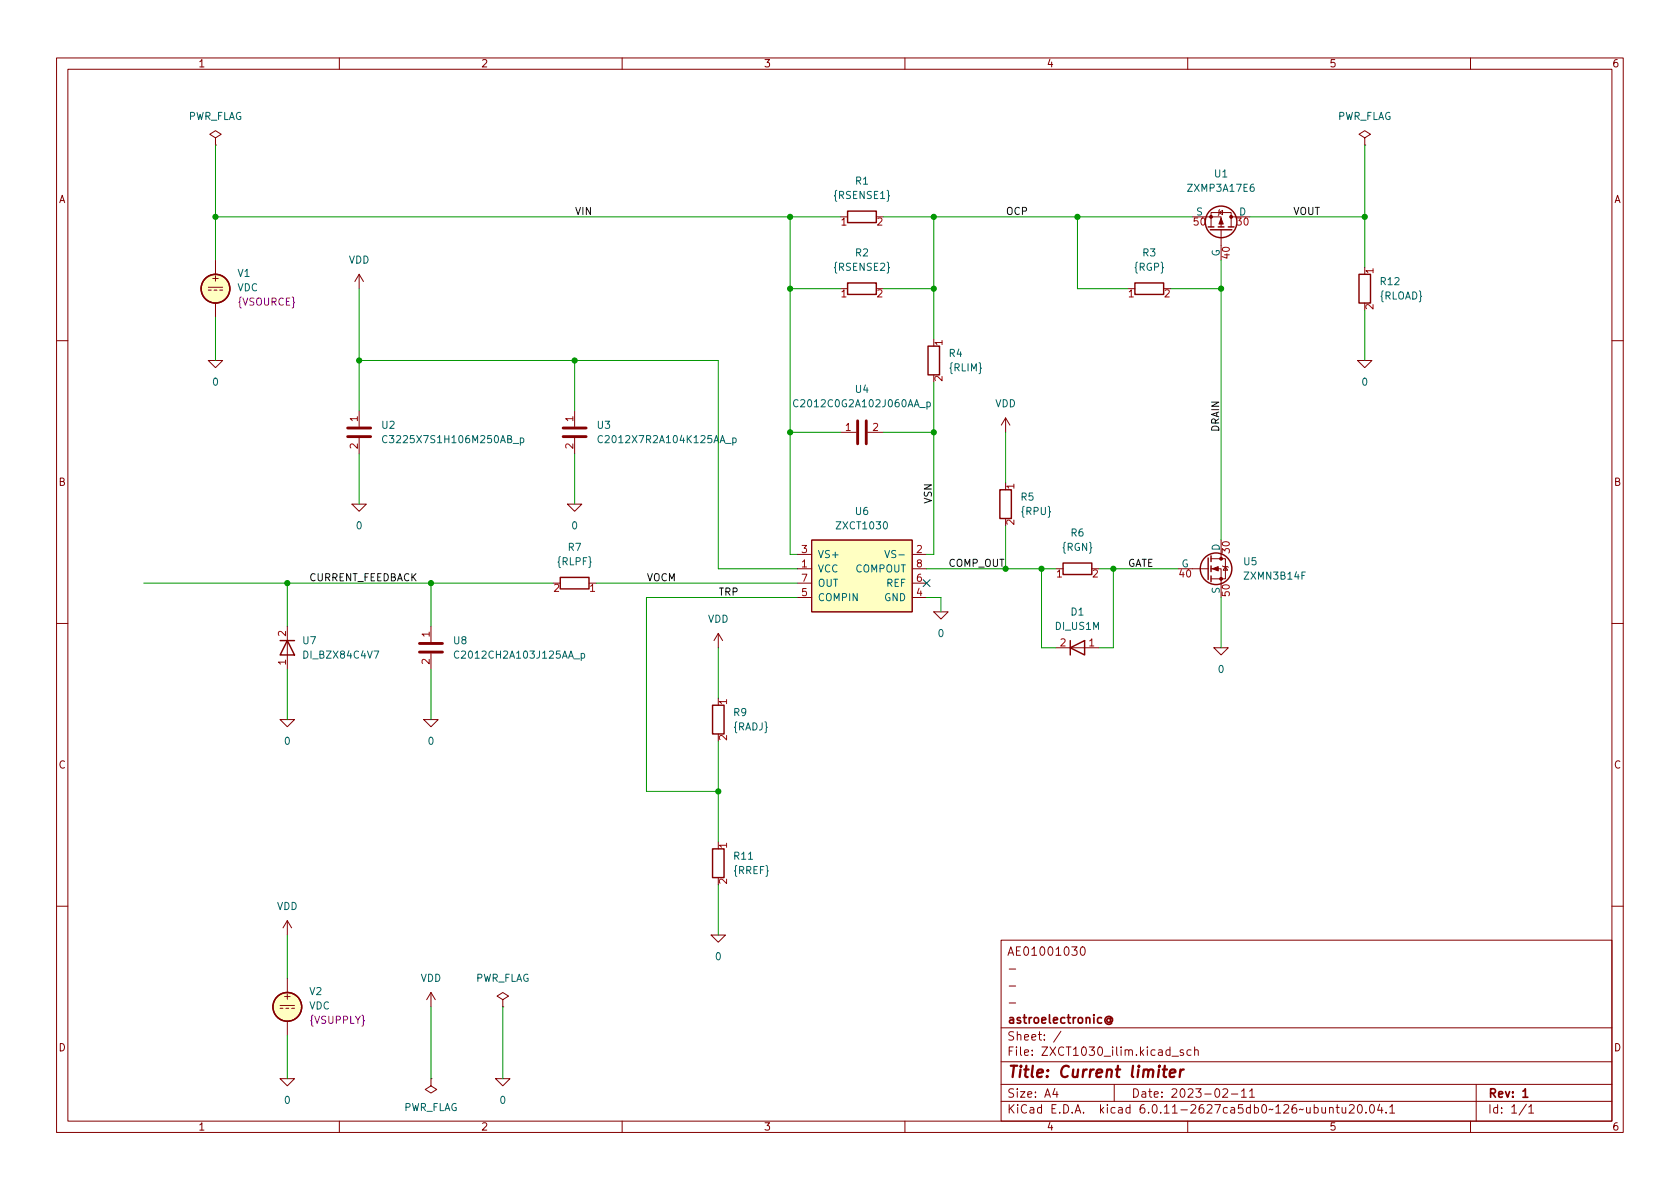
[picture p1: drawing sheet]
<svg xmlns="http://www.w3.org/2000/svg" width="297mm" height="210mm" viewBox="0 0 297 210" stroke-linecap="round" stroke-linejoin="round" font-family="sans-serif">
<g fill="none" stroke="#840000" stroke-width=".18">
<path d="M10 10.2h277v190.1h-277zM12 12.2h273v186.1h-273zM60 10.2v2M110 10.2v2M160 10.2v2M210 10.2v2M260 10.2v2M38.1 24.4l1-.7-1-.6-1 .6 1 .7v1.2M38.1 25.6h.1M148.6 38.3h1.3M154.9 38.3h1.3M210.8 38.3h5.1v1.8"/>
<path d="M215.5 37.6l.7-.4v.8zM215.6 37.1l-.1 .1v.8l-.1 .1M217.7 38.3h3.3M241.3 24.4l1-.7-1-.6-1 .6 1 .7v1.2M241.3 25.6h.1M36.8 50.8h2.6M36.8 51.3h.5M37.8 51.3h.6M38.1 46v2.5M38.1 53.6v2.5M38.9 51.3h.5M63.5 48.5l-.8 1.3"/>
<path d="M63.5 48.5v2.5M63.5 48.5l.8 1.3M148.6 51h1.3M154.9 51h1.3M165.1 59.9v1.3M199.4 51h1.3M205.7 51h1.3M214.1 40.1v-2.5h3.6v2.5M215.9 40.6v5.4M241.3 47.2v1.3M241.3 53.6v1.3M10 60.2h2"/>
<path d="M36.8 63.7h2.6l-1.3 1.3zM63.5 72.6v2.8M63.5 77.5v2.8M101.6 72.6v2.8M101.6 77.5v2.8M148.6 76.4h2.8M153.4 76.4h2.8M165.1 66.3v1.3M177.8 73.9v2.5M177.8 73.9l-.8 1.3M177.8 73.9l.8 1.3M240 63.7h2.6l-1.3 1.3z"/>
<path d="M285 60.2h2M62.2 89.1h2.6l-1.3 1.3zM100.3 89.1h2.6l-1.3 1.3zM141 98h2.5M143.5 95.5h17.8v12.7h-17.8zM161.3 98h2.5M177.8 85.3v1.3M177.8 91.7v1.3M214.1 98.8h2.6v3.6h-2.6M215.9 95.5v3.3M10 110.2h2M50.8 110.7v7.7"/>
<path d="M76.2 110.7v2.8M76.2 115.6v2.8M97.8 103.1h1.3M104.1 103.1h1.3M127 112v2.5M127 112l-.8 1.3M127 112l.8 1.3M141 100.6h2.5M141 105.7h2.5M141 103.1h2.5M161.3 100.6h2.5M161.3 105.7h2.5"/>
<path d="M161.3 103.1h2.5M165.1 108.2h2.5l-1.2 1.3zM186.7 100.6h1.3M186.7 114.5h7.6M193 100.6h1.3M208.3 100.6h5.3M214.1 100.6h1.8v5.1M214.6 114.5h2.6l-1.3 1.3zM216.2 100.1l.1 .1h.7l.2 .1M216.7 100.2l.3 .6h-.7zM285 110.2h2M49.5 127.2h2.6l-1.3 1.3z"/>
<path d="M74.9 127.2h2.6l-1.3 1.3zM127 123.4v1.3M127 129.8v1.3M127 148.8v1.3M127 155.2v1.3M10 160.2h2M49.5 177.8h2.6M49.5 178.3h.5M50.5 178.3h.6M50.8 162.8l-.8 1.3M50.8 162.8v2.5M50.8 173v2.5"/>
<path d="M50.8 162.8l.8 1.3M51.6 178.3h.5M76.2 175.5l-.8 1.3M76.2 175.5v2.5M76.2 175.5l.8 1.3M88.9 176.8l1-.7-1-.6-1 .6 1 .7v1.2M88.9 178h.1M125.7 165.3h2.6l-1.3 1.3zM177 166.3h108v32h-108zM178.4 177.4h1.2M178.4 174.4h1.2M178.4 171.4h1.2"/>
<path d="M191.1 167.6l.3-.2a.81 .81 0 0 1 .5 .7 .81 .81 0 0 1-.3 .8h-.1a.81 .81 0 0 1-.4-1.3zM285 160.2h2M49.5 190.7h2.6l-1.3 1.3zM50.8 180.6v2.5M60 198.3v2M76.2 190.7v1.3l1 .7-1 .6-1-.6 1-.7M76.2 190.7h.1M87.6 190.7h2.6l-1.3 1.3zM110 198.3v2M160 198.3v2M177 194.8h108M177 191.8h108"/>
<path d="M177 187.8h108M177 181.8h108M182.5 186.5v.1M182.5 185.7v.1M184.6 183.8v.1M184.6 183v.1M187.6 182.4l-1.3 1.9M197 191.8v3M209.2 185.7l-.3-.1-.3 .2 .1 .3 .5 .1v.4h-.6M210 198.3v2M210.6 185.7l-.5-.1-.2 .3v.4l.1 .3h.6M211.2 185.8l.2-.2 .4 .1 .1 .9"/>
<path d="M211.2 185.1v1.5M217.7 193.5h1.2M219.5 193l.4-.5v1.5M219.5 194h.9M220.9 193l.5-.5v1.5M220.9 194h.9M238.6 195.5l.5-.2 .3 .2v.3l-.9 1h.9M240.2 195.4l.2-.1a.81 .81 0 0 1 .5 .7 .81 .81 0 0 1-.3 .8h-.1a.81 .81 0 0 1-.6-.6 .81 .81 0 0 1 .3-.8zM241.5 196.7v.1M242.4 195.4l.1-.1a.81 .81 0 0 1 .6 .7 .81 .81 0 0 1-.3 .8h-.2a.81 .81 0 0 1-.5-.6 .81 .81 0 0 1 .3-.8zM243.9 195.3l-.3 1h.9M244.3 195.8v1"/>
<path d="M245.1 196.7v.1M245.7 195.8l.4-.5v1.5M245.7 196.8h.9M260 198.3v2M261 191.8v6.5M270.3 195.8l.4-.5v1.5M270.3 196.8h.9"/>
</g>
<path d="M196.3 180.2a.36 .36 0 0 0-.5 0 .36 .36 0 0 0 0 .5 .36 .36 0 0 0 .5-.1M196.3 180.1v.5l.2 .1a.63 .63 0 0 0-.2-1 .63 .63 0 0 0-.9 .4 .7 .7 0 0 0 .3 .9 .7 .7 0 0 0 .9-.1" fill="none" stroke="#840000" stroke-width=".3"/>
<g fill="none" stroke="#840000" stroke-width=".25">
<path d="M149.9 37.3h5v2.1h-5zM149.9 50h5v2.1h-5zM200.7 50h5v2.1h-5zM213.6 40.1h1M214 40.6h3.8M215.4 40.1h1M217.2 40.1h1M240.3 48.5h2v5.1h-2zM164.1 61.2h2v5.1h-2zM176.8 86.6h2v5.1h-2zM188 99.6h5v2h-5zM213.6 98.7v3.8"/>
<path d="M214.1 98.3v1M49.5 113.3h2.6M50.8 113.3l1.3 2.5h-2.6zM99.1 102.1h5v2h-5zM189.2 114.5l2.6-1.2v2.5zM189.2 113.3v2.5M214.1 100.1v1M214.1 101.8v1.1M126 124.7h2v5.1h-2zM126 150.1h2v5.1h-2z"/>
<circle cx="215.9" cy="39.2" r="2.79"/>
<circle cx="38.1" cy="51" r="2.54"/>
<circle cx="215" cy="100.6" r="2.79"/>
<circle cx="50.8" cy="178" r="2.54"/>
</g>
<g fill="none" stroke="#a90000" stroke-width=".18">
<path d="M148.9 38.9l.3-.4v1.3M155.2 38.7l.5-.2 .2 .4-.7 .9h.7M211.8 38.5h-.6l-.1 .6 .2-.1 .4 .1 .1 .2v.4l-.2 .1-.5-.1M212.5 38.7l.1-.2a.68 .68 0 0 1 .5 .7 .68 .68 0 0 1-.5 .6l-.1-.1-.2-.4zM218.7 38.5h.8l-.5 .5 .4 .1v.6l-.2 .1-.5-.1M220.1 38.7l.2-.2a.68 .68 0 0 1 .4 .7 .68 .68 0 0 1-.4 .6l-.2-.1-.1-.4zM148.9 51.6l.3-.4v1.3M155.2 51.4l.5-.2 .2 .4-.7 .9h.7M199.7 51.6l.3-.4v1.3M206 51.4l.5-.2 .2 .4-.7 .9h.7M216.2 43.9a.69 .69 0 0 1 1.2 .3 .72 .72 0 0 1-1.3-.2zM216.5 45.1h.9"/>
<path d="M216.9 44.9v.8l-.9-.3M242.8 47.9h-1.3l.4 .3M242.8 53.9v.7l-.9-.7-.4 .2 .1 .5M166.6 60.6h-1.3l.4 .3M166.6 66.6v.7l-.9-.7-.4 .2 .1 .5M179.3 86h-1.3l.4 .3M179.3 92v.7l-.9-.7-.4 .2 .1 .5M216.1 97.8v-.8l.5 .4 .1-.3h.5l.2 .2-.2 .5M216.2 95.9a.69 .69 0 0 1 1.2 .3 .72 .72 0 0 1-1.3-.1zM98.1 103.4l.4-.1 .3 .4-.8 .9h.8M104.4 103.7l.4-.4v1.3M187 101.1l.3-.3v1.2"/>
<path d="M193.3 100.9l.5-.1 .2 .3-.7 .9h.7M208.9 100.7l-.3 .9h.8M209.2 101.2v.8M209.9 100.9l.2-.1a.68 .68 0 0 1 .4 .6 .68 .68 0 0 1-.4 .6l-.2-.1-.1-.3zM216.1 104.7v.6l.6 .1-.1-.2v-.4l.2-.2 .4 .1 .2 .2-.2 .5M216.2 103.5a.69 .69 0 0 1 1.2 .3 .72 .72 0 0 1-1.3-.1zM128.5 124.1h-1.3l.4 .3M128.5 130.1v.7l-.9-.7-.4 .2 .1 .5M128.5 149.5h-1.3l.4 .3M128.5 155.5v.7l-.9-.7-.4 .2 .1 .5"/>
</g>
<g fill="none" stroke="#006464" stroke-width=".18">
<path d="M156.8 33.7l.3 .1v.6l.2 .2-.2 .2v.6l-.3 .2M221.6 32.6h-.3a.86 .86 0 0 0 0 1.2l.4-.1 .1-.4-.3-.2h-.2l-.3 .2M156.8 46.4l.3 .1v.6l.2 .2-.2 .2v.6l-.3 .2M89.8 77.6h.5l.1-.2v-.3l-.6-.1v1.3h.4l.2-.1 .1-.3-.3-.3M90.7 78.4h1M92 77.5l.4-.1 .2 .3-.1 .5h-.5M92 77.4v1.3M128.3 78.4h1M129.6 77.5l.3-.1 .3 .3-.2 .5h-.4M129.6 77.4v1.3M162.6 72.1h1M163.9 71.2l.4-.1 .2 .2-.1 .6h-.5"/>
<path d="M163.9 71.1v1.3M168.4 64.1l-.3 .2v.6l-.1 .2 .1 .2v.6l.3 .2M173.1 64.1l.2 .2v.6l.2 .2-.2 .2v.6l-.2 .2M99.1 98.4l-.3 .2v.6l-.1 .2 .1 .2v.6l.3 .2M104.1 98.4l.3 .2v.6l.1 .2-.1 .2v.6l-.3 .2M156.3 92.4l.2-.1a.68 .68 0 0 1 .4 .6 .68 .68 0 0 1-.4 .6l-.2-.1-.1-.4zM158.9 98.1h1M181.1 89.5l-.3 .2v.6l-.1 .2 .1 .2v.6l.3 .2M185.3 89.5l.3 .2v.6l.1 .2-.1 .2v.6l-.3 .2M66.1 115.1h.9l-.6 1.3M101.5 116.5h1M102.8 115.6l.3-.1 .3 .3-.1 .5h-.5"/>
<path d="M102.8 115.5v1.3M230.2 101.8h.4M230.8 101.2h-.6v1.2M130.3 127.6l-.3 .2v.6l-.1 .2 .1 .2v.6l.3 .2M135.2 127.6l.3 .2v.6l.2 .2-.2 .2v.6l-.3 .2M130.3 153l-.3 .2v.6l-.1 .2 .1 .2v.6l.3 .2M132.3 152h.8M135.4 153l.3 .2v.6l.1 .2-.1 .2v.6l-.3 .2"/>
</g>
<g fill="#ffffc2" stroke="#ffffc2" stroke-width=".18">
<path d="M143.5 95.5h17.8v12.7h-17.8z"/>
<circle cx="50.8" cy="178" r="2.54"/>
<circle cx="38.1" cy="51" r="2.54"/>
</g>
<path d="M61.5 77.2h4M61.5 75.7h4M99.6 77.2h4M99.6 75.7h4M151.6 74.4v4.1M153.2 74.4v4.1M74.2 115.3h4M74.2 113.8h4" fill="none" stroke="#840000" stroke-width=".51"/>
<g fill="#840000" stroke="#840000" stroke-width=".18">
<path d="M214.4 100.6l1-.4v.8z"/>
<path d="M215.9 38.6l.4 1h-.8z"/>
<circle cx="215.9" cy="102.4" r=".25"/>
<circle cx="215.9" cy="98.8" r=".25"/>
<circle cx="214.1" cy="38.3" r=".25"/>
<circle cx="217.7" cy="38.3" r=".25"/>
</g>
<g fill="none" stroke="#009600" stroke-width=".18">
<path d="M38.1 38.3h110.5M38.1 25.6v20.4M139.7 38.3v59.7h1.3M156.2 38.3h54.6M165.1 38.3v21.6M190.5 38.3v12.7h8.9M221 38.3h20.3M241.3 25.6v21.6M38.1 56.1v7.6M63.5 51v21.6M139.7 51h8.9M156.2 51h8.9"/>
<path d="M207 51h8.9M215.9 46v49.5M241.3 54.9v8.8M63.5 63.7h63.5v36.9h14M101.6 63.7v8.9M139.7 76.4h8.9M156.2 76.4h8.9M165.1 67.6v30.4h-1.3M177.8 76.4v8.9M63.5 80.3v8.8M101.6 80.3v8.8M177.8 93v7.6"/>
<path d="M25.4 103.1h72.4M50.8 103.1v7.6M50.8 118.4v8.8M76.2 103.1v7.6M76.2 118.4v8.8M105.4 103.1h35.6M127 114.5v8.9M141 105.7h-26.7v34.2h12.7M163.8 100.6h22.9M163.8 105.7h2.6v2.5M184.1 100.6v13.9h2.6M194.3 100.6h14"/>
<path d="M196.8 100.6v13.9h-2.5M215.9 105.7v8.8M127 131.1v17.7M127 156.5v8.8M50.8 165.3v7.7M76.2 178v12.7M88.9 178v12.7M50.8 183.1v7.6"/>
</g>
<path d="M163.2 102.5l1.2 1.2M164.4 102.5l-1.2 1.2" fill="none" stroke="#000084" stroke-width=".18"/>
<g fill="#009600" stroke="#009600" stroke-width=".18">
<circle cx="50.8" cy="103.1" r=".46"/>
<circle cx="76.2" cy="103.1" r=".46"/>
<circle cx="127" cy="139.9" r=".46"/>
<circle cx="184.1" cy="100.6" r=".46"/>
<circle cx="196.8" cy="100.6" r=".46"/>
<circle cx="241.3" cy="38.3" r=".46"/>
<circle cx="190.5" cy="38.3" r=".46"/>
<circle cx="215.9" cy="51" r=".46"/>
<circle cx="139.7" cy="38.3" r=".46"/>
<circle cx="139.7" cy="51" r=".46"/>
<circle cx="165.1" cy="38.3" r=".46"/>
<circle cx="165.1" cy="76.4" r=".46"/>
<circle cx="165.1" cy="51" r=".46"/>
<circle cx="101.6" cy="63.7" r=".46"/>
<circle cx="63.5" cy="63.7" r=".46"/>
<circle cx="139.7" cy="76.4" r=".46"/>
<circle cx="38.1" cy="38.3" r=".46"/>
</g>
<g font-size="2.8" fill="#840000">
<text x="178" y="191.2">Title:</text>
<text x="187.3" y="191.2">Current</text>
<text x="200.1" y="191.2">limiter</text>
</g>
<g font-size="2.1" fill="#840000">
<text x="178" y="169.5">AE01001030</text>
<text x="178" y="184.5">Sheet:</text>
<text x="178" y="181.5">astroelectronic@</text>
<text x="178" y="187.2">File:</text>
<text x="184.4" y="187.2">ZXCT1030_ilim.kicad_sch</text>
<text x="178" y="197.4">KiCad</text>
<text x="178" y="194.6">Size:</text>
<text x="184.7" y="194.6">A4</text>
<text x="185.7" y="197.4">E.D.A.</text>
<text x="194.6" y="197.4">kicad</text>
<text x="200" y="194.6">Date:</text>
<text x="201.8" y="197.4">6.0.11-2627ca5db0~126~ubuntu20.04.1</text>
<text x="207" y="194.6">2023-02-11</text>
<text x="263" y="194.6">Rev:</text>
<text x="263" y="197.4">Id:</text>
<text x="267.1" y="197.4">1/1</text>
<text x="269.1" y="194.6">1</text>
</g>
<g font-size="1.8" fill="#840000">
<text x="35" y="12.3">1</text>
<text x="85" y="12.3">2</text>
<text x="135" y="12.3">3</text>
<text x="185" y="12.3">4</text>
<text x="235" y="12.3">5</text>
<text x="285" y="12.3">6</text>
<text x="10.4" y="36.3">A</text>
<text x="285.4" y="36.3">A</text>
<text x="37.2" y="50.2">+</text>
<text x="10.3" y="86.3">B</text>
<text x="285.3" y="86.3">B</text>
<text x="10.3" y="136.3">C</text>
<text x="285.3" y="136.3">C</text>
<text x="49.9" y="177.2">+</text>
<text x="10.3" y="186.3">D</text>
<text x="285.3" y="186.3">D</text>
<text x="35" y="200.3">1</text>
<text x="85" y="200.3">2</text>
<text x="135" y="200.3">3</text>
<text x="185" y="200.3">4</text>
<text x="235" y="200.3">5</text>
<text x="285" y="200.3">6</text>
</g>
<g font-size="1.8" fill="#006464">
<text x="33.3" y="21.6">PWR_FLAG</text>
<text x="236.5" y="21.6">PWR_FLAG</text>
<text x="147.2" y="35.6">{RSENSE1}</text>
<text x="151.1" y="33">R1</text>
<text x="209.7" y="34.3">ZXMP3A17E6</text>
<text x="214.6" y="31.8">U1</text>
<text x="211.4" y="38.1">S</text>
<text x="219" y="38.1">D</text>
<text x="61.6" y="47">VDD</text>
<text x="151.1" y="45.7">R2</text>
<text x="201.9" y="45.7">R3</text>
<text x="215.6" y="45.4" transform="rotate(-90 215.6 45.4)">G</text>
<text x="41.9" y="49.3">V1</text>
<text x="41.9" y="51.9">VDC</text>
<text x="147.2" y="48.3">{RSENSE2}</text>
<text x="200.4" y="48.3">{RGP}</text>
<text x="243.8" y="50.8">R12</text>
<text x="243.8" y="53.3">{RLOAD}</text>
<text x="167.6" y="63.5">R4</text>
<text x="37.4" y="68.6">0</text>
<text x="151.1" y="69.9">U4</text>
<text x="167.6" y="66">{RLIM}</text>
<text x="240.6" y="68.6">0</text>
<text x="67.3" y="76.2">U2</text>
<text x="105.4" y="76.2">U3</text>
<text x="140" y="72.4">C2012C0G2A102J060AA_p</text>
<text x="175.9" y="72.4">VDD</text>
<text x="67.3" y="78.7">C3225X7S1H106M250AB_p</text>
<text x="105.4" y="78.7">C2012X7R2A104K125AA_p</text>
<text x="180.3" y="88.9">R5</text>
<text x="62.8" y="94">0</text>
<text x="100.9" y="94">0</text>
<text x="147.6" y="94">ZXCT1030</text>
<text x="151.1" y="91.4">U6</text>
<text x="180.3" y="91.4">{RPU}</text>
<text x="189.2" y="95.3">R6</text>
<text x="98.3" y="100.3">{RLPF}</text>
<text x="100.3" y="97.8">R7</text>
<text x="144.5" y="101.6">VCC</text>
<text x="144.5" y="99.1">VS+</text>
<text x="151.2" y="101.6">COMPOUT</text>
<text x="156.3" y="99.1">VS-</text>
<text x="187.6" y="97.8">{RGN}</text>
<text x="208.8" y="100.3">G</text>
<text x="215.6" y="97.5" transform="rotate(-90 215.6 97.5)">D</text>
<text x="219.7" y="100.3">U5</text>
<text x="144.5" y="106.7">COMPIN</text>
<text x="144.5" y="104.1">OUT</text>
<text x="156.3" y="106.7">GND</text>
<text x="156.6" y="104.1">REF</text>
<text x="215.6" y="105.1" transform="rotate(-90 215.6 105.1)">S</text>
<text x="219.7" y="102.9">ZXMN3B14F</text>
<text x="125.1" y="110.5">VDD</text>
<text x="165.7" y="113">0</text>
<text x="186.4" y="111.8">DI_US1M</text>
<text x="189.2" y="109.2">D1</text>
<text x="53.3" y="114.3">U7</text>
<text x="53.3" y="116.8">DI_BZX84C4V7</text>
<text x="80" y="114.3">U8</text>
<text x="80" y="116.8">C2012CH2A103J125AA_p</text>
<text x="215.2" y="119.4">0</text>
<text x="129.5" y="127">R9</text>
<text x="129.5" y="129.5">{RADJ}</text>
<text x="50.1" y="132.1">0</text>
<text x="75.5" y="132.1">0</text>
<text x="129.5" y="152.4">R11</text>
<text x="129.5" y="154.9">{RREF}</text>
<text x="48.9" y="161.3">VDD</text>
<text x="74.3" y="174">VDD</text>
<text x="84.1" y="174">PWR_FLAG</text>
<text x="126.3" y="170.2">0</text>
<text x="54.6" y="176.3">V2</text>
<text x="54.6" y="178.9">VDC</text>
<text x="50.1" y="195.6">0</text>
<text x="71.4" y="196.9">PWR_FLAG</text>
<text x="88.2" y="195.6">0</text>
</g>
<g font-size="1.8" fill="#0f0f0f">
<text x="101.6" y="38">VIN</text>
<text x="177.8" y="38">OCP</text>
<text x="228.6" y="38">VOUT</text>
<text x="215.6" y="76.4" transform="rotate(-90 215.6 76.4)">DRAIN</text>
<text x="164.8" y="89.1" transform="rotate(-90 164.8 89.1)">VSN</text>
<text x="199.4" y="100.2">GATE</text>
<text x="54.6" y="102.8">CURRENT_FEEDBACK</text>
<text x="114.3" y="102.8">VOCM</text>
<text x="127" y="105.3">TRP</text>
</g>
<g font-size="1.8" fill="#a90000">
<text x="148.5" y="40.6">1</text>
<text x="148.5" y="53.3">1</text>
<text x="199.3" y="53.3">1</text>
<text x="243.6" y="48.6" transform="rotate(-90 243.6 48.6)">1</text>
<text x="167.4" y="61.3" transform="rotate(-90 167.4 61.3)">1</text>
<text x="63.2" y="74.7" transform="rotate(-90 63.2 74.7)">1</text>
<text x="101.3" y="74.7" transform="rotate(-90 101.3 74.7)">1</text>
<text x="149.3" y="76.2">1</text>
<text x="154.1" y="76.2">2</text>
<text x="63.2" y="79.5" transform="rotate(-90 63.2 79.5)">2</text>
<text x="101.3" y="79.5" transform="rotate(-90 101.3 79.5)">2</text>
<text x="180.1" y="86.7" transform="rotate(-90 180.1 86.7)">1</text>
<text x="141.6" y="100.3">1</text>
<text x="141.6" y="97.8">3</text>
<text x="161.9" y="97.8">2</text>
<text x="161.9" y="100.3">8</text>
<text x="104.1" y="105.4">1</text>
<text x="141.6" y="105.4">5</text>
<text x="141.6" y="102.9">7</text>
<text x="161.9" y="105.4">4</text>
<text x="161.9" y="102.9">6</text>
<text x="186.6" y="102.9">1</text>
<text x="50.5" y="112.7" transform="rotate(-90 50.5 112.7)">2</text>
<text x="75.9" y="112.8" transform="rotate(-90 75.9 112.8)">1</text>
<text x="50.5" y="117.8" transform="rotate(-90 50.5 117.8)">1</text>
<text x="75.9" y="117.6" transform="rotate(-90 75.9 117.6)">2</text>
<text x="187.3" y="114.3">2</text>
<text x="192.4" y="114.3">1</text>
<text x="129.3" y="124.8" transform="rotate(-90 129.3 124.8)">1</text>
<text x="129.3" y="150.2" transform="rotate(-90 129.3 150.2)">1</text>
</g>
<g font-size="1.8" fill="#840084">
<text x="41.9" y="54.4">{VSOURCE}</text>
<text x="54.6" y="181.4">{VSUPPLY}</text>
</g>
<text font-size="1.8" fill="#009600" x="167.6" y="100.2">COMP_OUT</text>
</svg>
